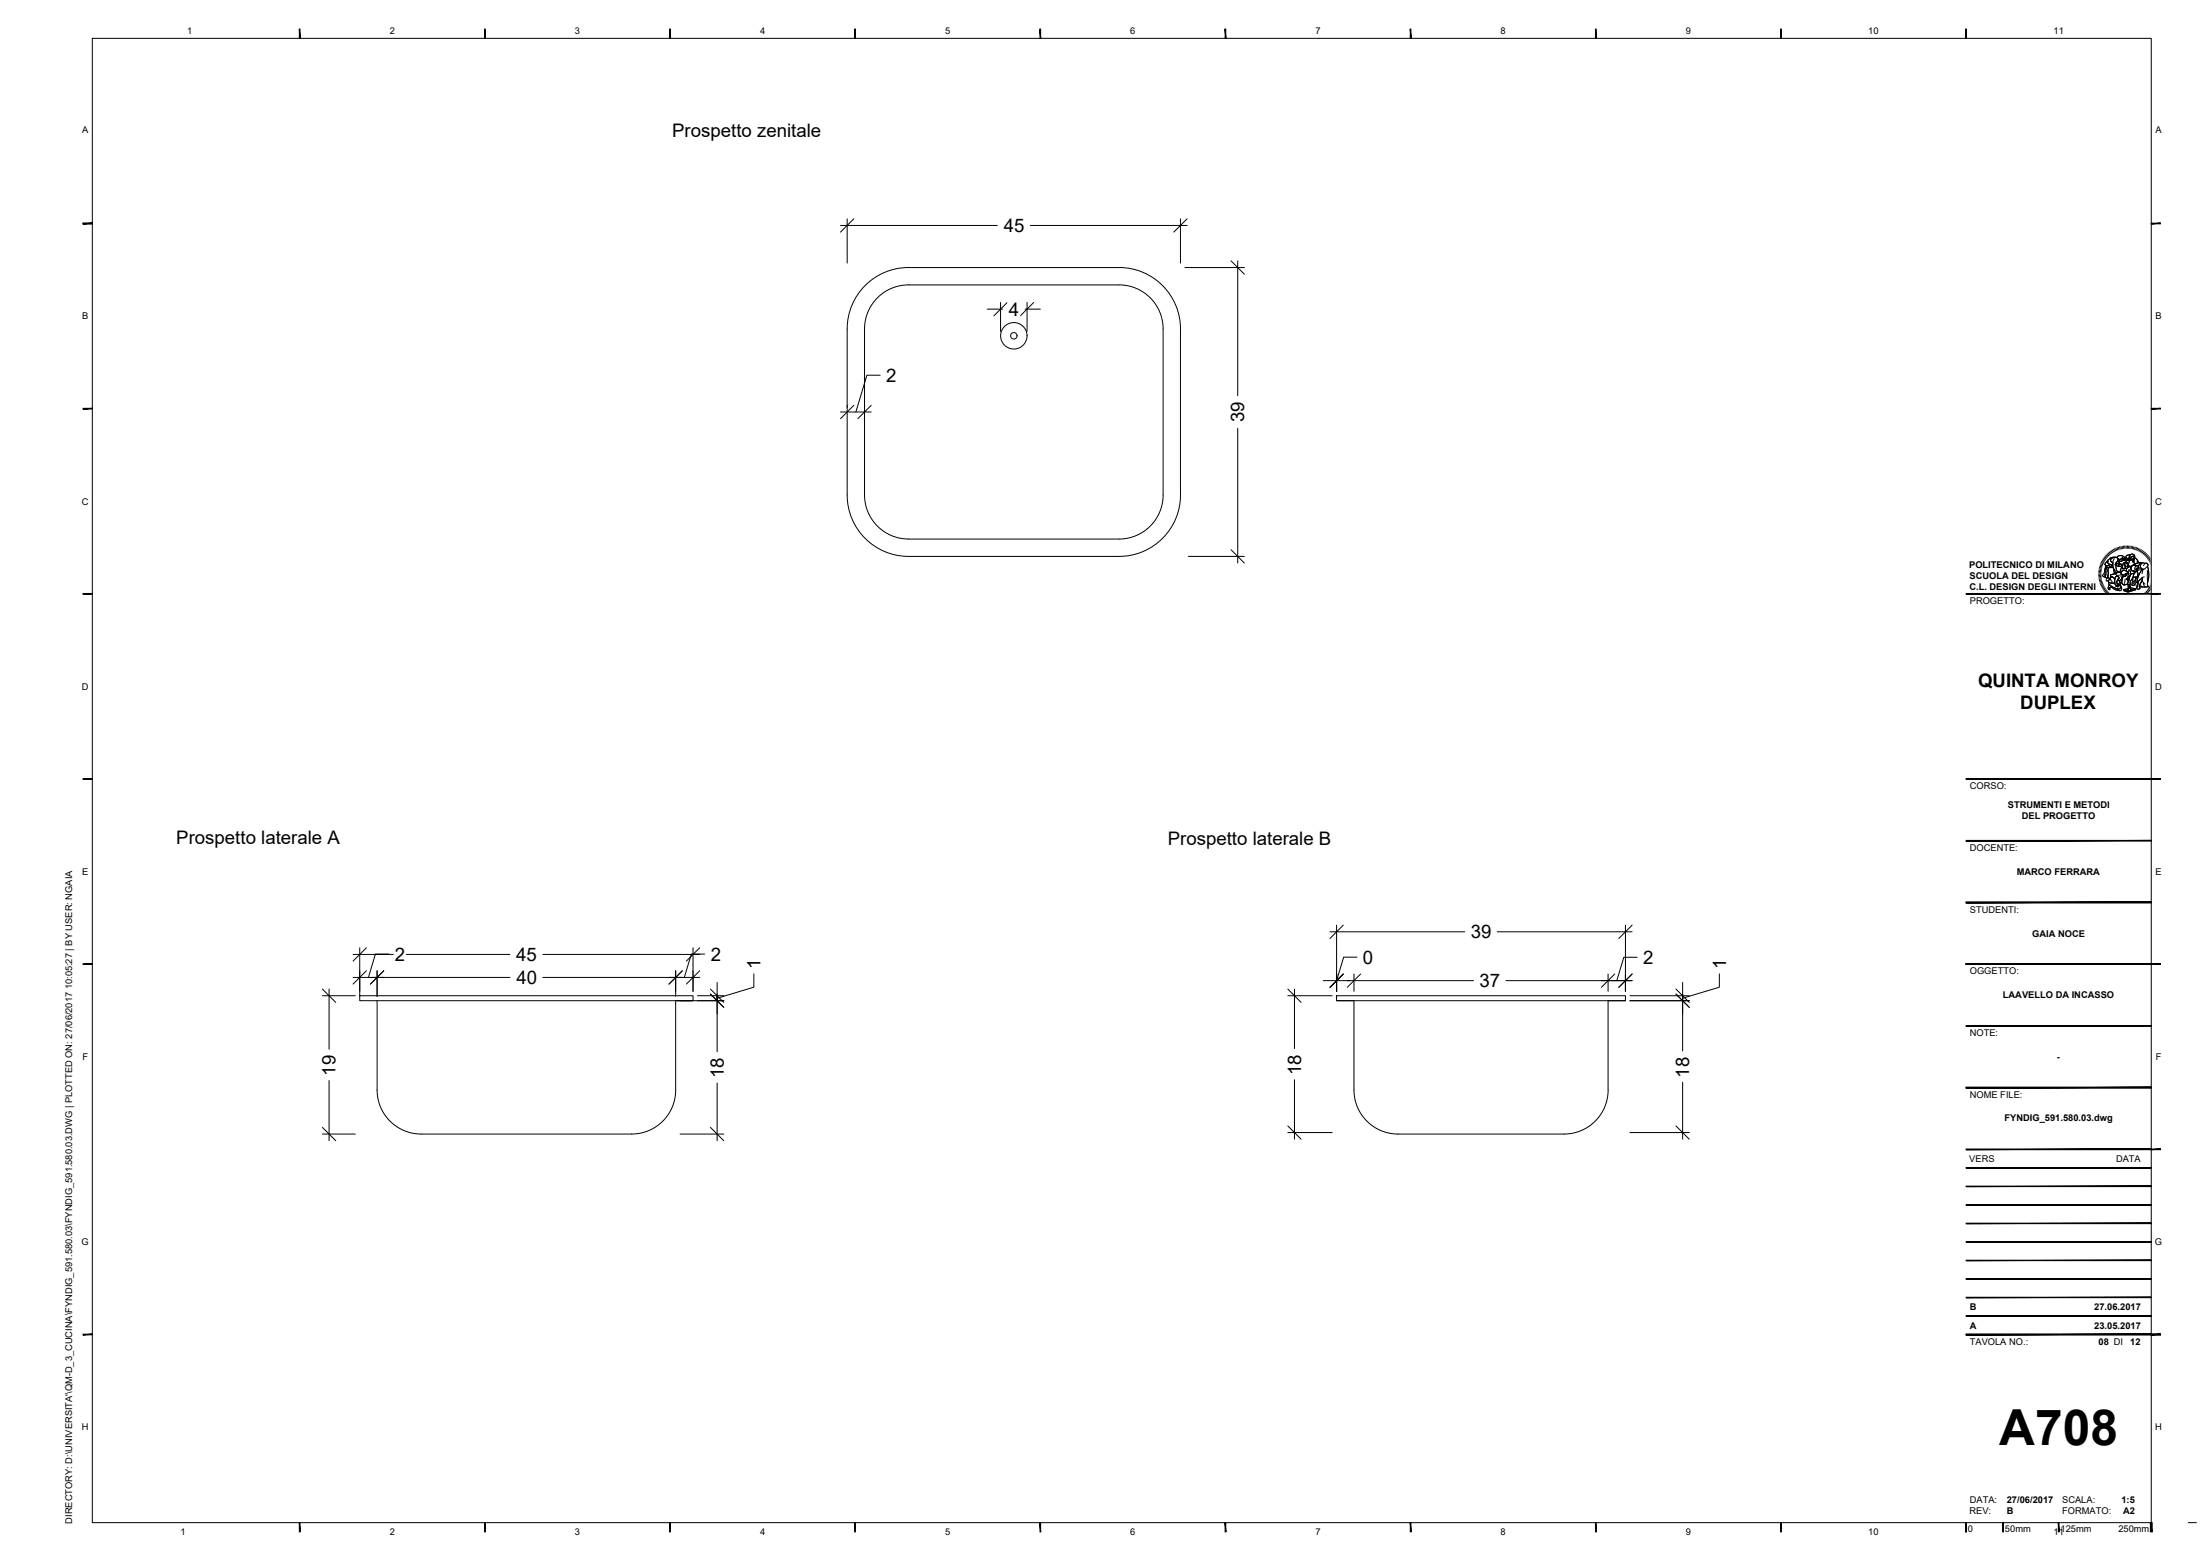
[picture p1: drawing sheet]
<svg xmlns="http://www.w3.org/2000/svg" width="594mm" height="420mm" viewBox="0 0 594 420" stroke-linecap="round" stroke-linejoin="round" font-family="sans-serif">
<!-- layer: 0 -->
<g fill="none" stroke="#000" stroke-width=".27">
<path d="M230.6 59.1l-3.6 3.6M320.6 59.1l-3.6 3.6M233.1 77.6a16.5 16.5 0 0 1 12.2-5.4h56.9a16.6 16.6 0 0 1 16.6 16.6v44.9a16.6 16.6 0 0 1-16.6 16.5h-56.8a16.6 16.6 0 0 1-16.6-16.5v-44.9a16.5 16.5 0 0 1 4.3-11.2zM245.3 76.9h56.9M245.4 76.9a11.9 11.9 0 0 0-11.9 11.9v44.9a11.9 11.9 0 0 0 11.8 11.9h56.9a11.9 11.9 0 0 0 11.9-11.9M302.2 76.9a11.9 11.9 0 0 1 11.9 11.9M332.4 70.4l3.6 3.6M272 81.7l-3.6 3.6M279.1 81.7l-3.6 3.6M314.1 88.8v44.9M230.6 109.4l-3.6 3.6M235.3 109.4l-3.6 3.6"/>
<path d="M332.4 148.4l3.6 3.6M98.9 255.9l-3.6 3.6M188.9 255.9l-3.6 3.6M362.7 249.8l-3.6 3.6M440.7 249.8l-3.6 3.6M87.1 267.1l3.6 3.6M98.9 262.1l-3.6 3.6M101.8 270.2v24.1a11.9 11.9 0 0 0 11.9 11.9h56.9M103.6 262.1l-3.6 3.6M184.3 262.1l-3.6 3.6M187.1 270.2v-1.3h-90v1.3h90h-4.6v24.1a11.9 11.9 0 0 1-11.9 11.9M188.9 262.1l-3.6 3.6"/>
<path d="M191.8 267.1l3.6 3.6M191.8 268.4l3.6 3.6M347.8 267.1l3.6 3.6M359.1 266.6l3.6-3.6-3.6 3.6M360.9 268.9h78v1.3h-78zM360.9 270.2h4.7v24.1a11.9 11.9 0 0 0 11.9 11.9h44.9a11.9 11.9 0 0 0 11.9-11.9M367.4 263l-3.6 3.6M436 263l-3.6 3.6M438.9 270.2h-4.7v24.1M440.7 263l-3.6 3.6M452.6 267.1l3.6 3.6M452.6 268.4l3.6 3.6"/>
<path d="M87.1 304.4l3.6 3.6M191.8 304.4l3.6 3.6M347.8 304l3.6 3.6M452.6 304l3.6 3.6"/>
<circle cx="273.8" cy="90.7" r="3.6"/>
<circle cx="273.8" cy="90.7" r=".87"/>
</g>
<!-- layer: G-ANNO-LOGO -->
<g fill="none" stroke="#000" stroke-width=".27">
<path d="M566.7 155h.7M566.7 154.7h.7M566.7 154.3l.7 .1M566.8 154l.6 .1M566.8 153.6l.7 .1M566.9 153.3l.7 .1M567 152.9l.6 .2M567.1 152.6l.6 .2M567.2 152.2l.6 .3M567.4 151.9l.6 .3M567.4 155.3l-.7 .1M567.4 155.7h-.7"/>
<path d="M567.4 156l-.6 .1M567.5 156.3l-.7 .1M567.5 151.6l.6 .3M567.5 156.6l-.6 .2M567.6 157l-.6 .1M567.7 151.3l.6 .3M567.7 157.3l-.6 .2M567.8 157.6l-.6 .2M567.9 151l.5 .3M568 157.9l-.7 .3M568.1 150.7l.5 .4M568.1 158.2l-.6 .3"/>
<path d="M568.2 158.5l-.5 .3M568.3 150.4l.5 .4M568.4 158.7l-.6 .4M568.5 150.1l.5 .4M568.6 152.7h.8a.65 .65 0 0 0 1.1-.1v.2a.33 .33 0 0 1 0 .5 .33 .33 0 0 1-.4 0l-1.5-.2zM568.6 152.6v.5M568.6 159l-.6 .4M568.7 149.8l.5 .5M568.8 153.2l-.3 .5-.1 1.4-.4 .6 .4 .2M568.8 159.3l-.6 .4M568.9 151.6l.3-.2-.1 .5 .3 .3 1 .4a.8 .8 0 0 1-1.1 .1l-.5 .1-.4-.4zM569 153.2l.5 .1-.3 .5 .1 2.2-.3 .1-.6-.3 .3-.7v-1.3z"/>
<path d="M569 149.6l.5 .5M569 159.5l-.5 .5M569 153.2l-.1 .1a2.13 2.13 0 0 0-.2 1.9l-.3 .7 .7 .2M569.2 151.4l-.8 1 .4 .4 .6-.1a.6 .6 0 0 0 .9 0l.2-.1M569.2 159.8l-.5 .4M569.2 149.3l.5 .5M569.3 156.8a.72 .72 0 0 0 .8 .6l1-.1M569.3 151.2l.7-.6 1.2-.1h-.1a.84 .84 0 0 0-1.1 1.1l.6 .2-.2 .8-1.1-.4-.2-.3zM569.4 157.1l1.2 .4a.36 .36 0 0 1 .5-.1 .36 .36 0 0 1 .1 .5l.3 .1-.1 .3 .3-.2 .2 .3-.1-.5 .3 .4-.2-.4 .4 .1-.5-.5a.28 .28 0 0 1-.3-.2 .28 .28 0 0 1 .2-.4l.1-.3 .4 .1 .5 1.7a.76 .76 0 0 1-1 .6l-1.7-.8-.6-.5zM569.4 157.1l.1 .7 .7 .6 2 .8M569.5 153.3h.4a.6 .6 0 0 1 .6-.1 .6 .6 0 0 1 .4 .6l.3 .6-.1 .5-1.1 .4 .1 .5-.4 .5-.4-.2-.1-.4v-1.9zM569.5 153.3l-.3 .5 .1 2.2"/>
<path d="M569.5 149.1l.4 .5M569.5 157.8l.8 .6 1.3 .6a.75 .75 0 0 0 1.1-.5l.2 .3v.4l-.4 .3-1.3-.3-1.1-.7-.5 .3 .2 .2-.3 .2-.3-.4zM569.5 157.8l-.3 .9 .3 .5 .3-.2-.2-.2 .5-.3 1.2 .8 1.2 .2 .4-.3-.2-.8M569.7 156.3l-.5-.2-.4 .2a.36 .36 0 0 0-.1 .4 .36 .36 0 0 0 .4 .2l.8-.4 .5 .6M569.8 148.9l.4 .5M570 155.3l1.2-.4a.32 .32 0 0 0 .4 0 .32 .32 0 0 0 .1-.4h.4l.6 .2 .5 .9a.59 .59 0 0 1-.4 .8l-.4 .3a.35 .35 0 0 1-.6-.1 .35 .35 0 0 1 .4-.5v-.3a.55 .55 0 0 0-.7-.3 .55 .55 0 0 0-.4 .7l-.7-.5h-.4zM570 155.9l.4-.2a1.14 1.14 0 0 1 .5 1.7h-.8a.68 .68 0 0 1-.8-.7l.6-.2-.1-.2zM570.1 148.7l.4 .5M570.2 150.8l.7-.3 .7 .1a.8 .8 0 0 1-.2 1.4l-.2 .4 .2 .7a.96 .96 0 0 0 .6 1.3l.1 .1-.5 .1-.1 .4-.4-.2 .1-.5-.6-1.3v-1.2h-.2a.56 .56 0 0 1-.5-.4 .56 .56 0 0 1 .3-.6zM570.3 155.6l.8 .7M570.4 155.7h-.2a.5 .5 0 0 0-.4 .3 .5 .5 0 0 0 .1 .5M570.4 148.5l.3 .6"/>
<path d="M570.6 153.2h-1.6a.63 .63 0 0 0-.7 .2 .63 .63 0 0 0 0 .7l-.1 .6-.5 .7 .3 .3M570.7 148.3l.3 .6M570.7 153.6l.3 1.3M571 150.8l-.5 1 .1 1.4 .5 1.1v.5l.2 .2 .2-.1 .2-.4h.4l-.2-.2a1.15 1.15 0 0 1-.5-1.4l-.2-.5 .7-1a.93 .93 0 0 0-.4-.9 .93 .93 0 0 0-1 0l-.7 .2a.88 .88 0 0 0-.7 .8 .88 .88 0 0 0 .4 .8l.9 .3M571 148.1l.3 .7M571.1 154.9l-1.1 .3-.1 .4 .2 .2M571.2 150.5h-.2a.77 .77 0 0 0-.8 .2 .77 .77 0 0 0-.1 1l.4 .1M571.3 148l.3 .6M571.4 155.7l.4-.1a.4 .4 0 0 1 .4 .3 .4 .4 0 0 1-.3 .5l-.3 .6a.3 .3 0 0 0-.1 .4 .3 .3 0 0 0 .4 .1l.4 .5-.4-.1 .2 .4-.3-.4 .1 .6-.2-.4-.3 .2 .1-.3-.4-.4a2.29 2.29 0 0 1 .3-1.9zM571.4 155.7l.4-.1a.4 .4 0 0 1 .4 .3 .4 .4 0 0 1-.3 .5l-.3 .6a.31 .31 0 0 0 0 .4 .31 .31 0 0 0 .3 .2l.4 .4-.4-.1 .2 .4-.3-.4 .1 .6-.2-.4-.3 .2 .1-.3-.4-.4a2.29 2.29 0 0 1 .3-1.9zM571.5 152.4l.7-.4 .3 .3a.32 .32 0 0 0-.4 .1 .32 .32 0 0 0 .1 .4l.1 .1-.6-.1zM571.5 151.8l.9-.4-.1 .6-1.1 .5z"/>
<path d="M571.5 152.4l.2 .4 .6 .1M571.6 150.6l.8-.6 1 .2 .3 .3-.2 .4-.4-.3-.5 .4-.7-.1M571.7 147.9l.2 .6M571.8 150.3l1.1-.3 .6 .3 .2 .4-.2 .2-.4-.3-.8 .5-.7-.5zM571.9 150.9l.7 .2 .5-.5 .3 .2-.2 .6-.4 .2-.4-.2-.6 .1zM572 147.7l.2 .7M572.1 154.5l.6 .2 .5 .6v.7l-.4 .4M572.2 156.8l.5 1.6-.3 .5-.7 .1M572.2 152.3l.9 .1-.3 .1v.2a.27 .27 0 0 1-.2 .3 .27 .27 0 0 1-.3-.1l-.2-.1zM572.3 152.1l.2 .2M572.3 151.8v.2l-1.1 .5M572.3 155.3l-.7 .2"/>
<path d="M572.4 147.7l.1 .6M572.4 151.5l-.3 .5M572.5 155l.7 .5M572.6 152.3a.36 .36 0 0 0-.5 .4 .36 .36 0 0 0 .6 .3l.1-.5 .3-.1-.7 .1M572.7 155.5a.7 .7 0 0 1 .1 .9 .7 .7 0 0 1-.9 .2M572.7 154.7v-.3l.6-.4 1.1 .3 .2 .6-1.4 .4 .5 .4 .5-.3 .4-.7-.3-.5-1-.2-.6 .7-.2-.1 .3-1.1 .2-.2 .3 .2h1.1l.4-.4v-.3l.7 .2-.1 .4 .2 .5-.3 .6 .1 .6-.3 .5-.5 .2-.1 .5h-.3l.2 .3 .3-.1v.4l.2-.3-.3 .8a.29 .29 0 0 1 0 .3 .29 .29 0 0 1-.4 .1l-.7 .2-.8-.7 .3-.6 .2-1.1M572.7 154.4l.6-.5 .6 .1 .5 .4a.28 .28 0 0 1 .2 .5 .28 .28 0 0 1-.5 0l-1 .5zM572.7 147.6l.2 .6M572.7 157.3l.8 .7M572.9 151.4l.1 .1M573 151l.2 .1M573 153.3l-.4 .6-.1 .7"/>
<path d="M573 156.7l.1 .9M573.1 147.5l.1 .7M573.1 151l-.1 .1M573.1 155.3l1.2-.4-.1 .5-.5 .3-.5-.2zM573.2 156.1l-.3 .9-.4 .5M573.3 155.5h-.1M573.4 151.2l.8-.1v-.1l.2 .1a.38 .38 0 0 1-.4 .4 .38 .38 0 0 1-.4-.3zM573.4 147.5l.1 .6M573.4 150.8l-.2 .6-.4 .2-.4-.2-.6 .2M573.5 159.2l2-.5 1.2 .3-2.1 .6zM573.5 159.2l1.1 .4v.3l-1.1-.4zM573.5 151.9l.6-.1 .4 .2 .4 .9-.2 .4-.2-.2v-.8l-.5-.4-.4 .3 .2 1.3h-.5l-.3-.2z"/>
<path d="M573.7 152l.5-.1 .2 .2 .2 1a.48 .48 0 0 1-.8 .4zM573.8 147.4v.7M573.8 151a.38 .38 0 0 1 .6-.3 .38 .38 0 0 1 .1 .6h-.1M573.8 155.5h.1M573.8 156.4l-.3 1.6 1.1-.3M573.9 150.8l.3-.1a.35 .35 0 0 1 .5 .2 .35 .35 0 0 1-.3 .4l-.2-.2a.23 .23 0 0 1-.3 0 .23 .23 0 0 1 0-.3zM573.9 155.1l.2 .1M574 155.4h.1M574 155.2h.1M574 152.2h.1M574.1 152.2l-.2 .1M574.1 147.4v.7"/>
<path d="M574.2 151.1l-.3-.1-.5 .2 .6 .3 .4-.2-.2-.3 .1 .2M574.2 153.5v.7M574.2 156.2l.3 .1 .2-.6 .4-.1-.4 1.3v-.4l-.3 .1zM574.3 154.9l-.1 .5-.4 .3-.5-.3M574.3 152l.3 .3-.2 .1M574.4 152.2l-.2-.3-.5 .1 .2 1.2a.46 .46 0 0 1-.7 .2 .46 .46 0 0 1 0-.8l.4-.7 .6-.1 .5 .5 .2 .8-.3 .1-.2-.3M574.5 147.4v.7M574.5 152.5l-.1 .1M574.6 152.3v.3a.44 .44 0 0 1-.3 .3 .44 .44 0 0 1-.5-.1M574.6 153.2l-.3 .3h-.5M574.6 159.6l2.1-.6v.3l-2.1 .6zM574.6 159.6v.3"/>
<path d="M574.7 151.2a.48 .48 0 0 1 .2 .8l-.2 .4M574.7 156.4v.5l.2-.3M574.7 155.7h.1M574.8 150.8l.1 .4M574.8 152.8l-.1-.5 .2-.5v-.6h-.2l-.1-.3-.6-.4 .3-.5 .4-.1a.24 .24 0 0 1 .4-.1 .24 .24 0 0 1-.1 .4l.1 1.2 .2-.5a.39 .39 0 0 0 .3 .3 .39 .39 0 0 0 .4-.1l-.1 .6 .1 .1 .2-.2v.3a.34 .34 0 0 1 .2 .4 .34 .34 0 0 1-.3 .3l-.6 .4M574.8 147.4v.7M574.9 156.1l-.2 .2v-.2M574.9 153l.5 .2M574.9 153.8l-.2 1.3M575 157.8l.1-.1 .2 1.1-.3-.6-.3 .7zM575 155l-.4 .3 .1 .5M575.1 155.6l-.4 .1-.2 .6h-.3l.3 .3 .2-.1"/>
<path d="M575.1 153.9l-.4 .8M575.2 147.4l-.1 .7M575.2 149.9h-.8l-.3 .4v.3M575.3 149.8l.7-.1 .5 .4-.1 .8-.4 .9v-.7l.3-.5-.2-.5-.6 .2-.3 1-.1 .1-.2-.9zM575.3 150.9a.38 .38 0 0 0 .3 .3 .38 .38 0 0 0 .4-.1M575.3 149.8l.6-.2 .4 .2 .2 .3-.1 .8-.4 .9v-.7l.3-.5-.2-.5-.6 .2-.3 1-.1 .1-.2-.9zM575.4 153l.7-.4 .8 .1a.69 .69 0 0 1 .6 .7 .69 .69 0 0 1-.6 .7l-.3 .3h-.5l-.7-.7zM575.5 150.6l.2 .1M575.5 150.3l.6-.2 .2 .5-.3 .5a.46 .46 0 0 1-.6-.1 .46 .46 0 0 1 .1-.7zM575.5 154.9l.8-.1-.4 1.3-.7 .9v.4a.22 .22 0 0 1 .1 .3 .22 .22 0 0 1-.3 .1l-.3 .6-.1-1zM575.5 155l-1 2.6 .2 .8-.1 .9 .4-1.1 .3 .9-.2-1.4-.4 .7M575.5 147.5l-.1 .7"/>
<path d="M575.5 151l.2 .1M575.5 154l-.2 .5 .1 .5 1-.2 .4-.6M575.6 150.7h-.1M575.6 151h.1M575.9 147.5l-.1 .7M575.9 150.8h.2M576 155.9h.2a.38 .38 0 0 1 .6 .1 .38 .38 0 0 1-.2 .5l-.4 .6v.5a.26 .26 0 0 1 .1 .4 .26 .26 0 0 1-.4 .1l-.2-.2zM576 150.8v.1M576.2 151.6l.4 .7M576.2 154.1h.1M576.2 147.6l-.1 .7M576.3 152.5l.9-.5 .9-.1-.6 1z"/>
<path d="M576.3 154.8l-.4 1.3-.7 .9v.9M576.4 154l-.3 .1M576.4 150.6l.6 .5 .6 .8a1.04 1.04 0 0 1-1.3 .1zM576.4 150.6l.6 .5 .3 .5M576.4 154.3v.1M576.6 147.7l-.2 .7M576.7 159v.3l-2.1 .6-1.1-.4v-.3l1.1 .4 2.1-.6a6.1 6.1 0 0 0-3.2 .2M576.8 155.8l-.6 1.3v.5a.26 .26 0 0 1 .1 .4 .26 .26 0 0 1-.4 .1l-.2-.2 .2-2M576.9 147.8l-.2 .7M577 153.9h.3l-.2 1.9-1.2 .1 .4-1.1zM577 153.7l-.1 .4M577 152.7l.4 .1 .1 .3"/>
<path d="M577 151.5l.6 .4M577.1 155.8l-1.1 .1M577.1 157.1v.3l.2 .2M577.3 148l-.3 .6M577.3 154l-.1 1.7-.6 1.5 .2 1 .3 .2M577.4 156.9l1.2-1-.3 1-.6 1.2 .2 .8-.6 .1a.33 .33 0 0 1-.4-.2 .33 .33 0 0 1 .2-.4zM577.5 152.9v-.2a1.04 1.04 0 0 1 1.7-.6l.6 .1a.56 .56 0 0 1-.1 .9l-.8 .6a1.17 1.17 0 0 1-1.4-.6M577.5 153.1l-1 1.3h-.4l-.5-.4-.1-.7 .4-.5 .5-.1 .3 .2-.2 .9 .2-.1 .4-.5-.1-.5-1.1-.1-.4 .3-.1 .6M577.6 154.7v.5M577.6 148.1l-.3 .6M577.9 148.3l-.3 .6M578 153.8l-.9 .1"/>
<path d="M578 158.1l.6 .4M578.2 148.4l-.3 .6M578.2 151.9l-1.1 .1-.8 .5M578.4 156.9l.8 .8M578.4 153.8l-.8 1.5-.5 2 1.5-1.4 .4-.1M578.5 152l-.1 .1a.89 .89 0 0 0-.4 1 .89 .89 0 0 0 .9 .6M578.5 152l.7 .2a.58 .58 0 0 1 .7 .1 .58 .58 0 0 1 0 .7l.3 1.5v1.8a1.98 1.98 0 0 0 0 2.1l-1.9 .1a.45 .45 0 0 1-.7-.3 .45 .45 0 0 1 .4-.6l.6-1.7-1.6 1.4 .5-1.8a1.99 1.99 0 0 1 1.4-1.7v-.1a.93 .93 0 0 1-.9-.7 .93 .93 0 0 1 .5-1zM578.5 148.6l-.3 .6M578.6 155.9l-.3 1-.6 1.2 .2 .7-.6 .2a.32 .32 0 0 1-.4-.2 .32 .32 0 0 1 .2-.4l.4-1.5M578.7 153.9l-.3 1M578.8 157.3l.2 .9 .5 .3M578.8 148.8l-.4 .6"/>
<path d="M579.1 152.4l-.3 .3M579.1 149l-.4 .6M579.4 149.3l-.5 .5M579.4 159.9l.5 .5M579.6 159.7l.5 .4M579.6 149.5l-.4 .5M579.8 159.4l.5 .4M579.9 154v3.3M579.9 149.8l-.5 .4M579.9 152.9l.4 2.3-.4 2.5 .3 .7h-2.5M580 159.2l.5 .3M580.1 150l-.5 .5"/>
<path d="M580.2 158.9l.5 .4M580.4 150.3l-.6 .4M580.4 158.6l.5 .4M580.5 158.3l.6 .3M580.6 150.6l-.6 .4M580.7 158l.6 .3M580.8 150.9l-.6 .4M580.8 157.7l.6 .3M580.9 157.4l.6 .3M581 151.2l-.6 .3M581 157.1l.7 .2M581.1 156.8l.7 .2"/>
<path d="M581.1 151.5l-.6 .3M581.2 156.5l.6 .1M581.2 156.2l.7 .1M581.3 155.9h.7M581.3 151.8l-.6 .3M581.3 155.5l.7 .1M581.3 155.3h.7M581.4 152.1l-.6 .3M581.6 152.5l-.7 .2M581.7 152.8l-.7 .2M581.8 153.2l-.7 .1M581.8 153.5l-.6 .2"/>
<path d="M581.9 153.9l-.7 .1M582 154.2l-.7 .1M582 154.6h-.7M582 154.9h-.7M569.4 160l-.5 .5M569.7 160.2l-.5 .5M569.9 160.4l-.4 .6M570.2 160.6l-.4 .6M570.4 160.8l-.4 .6M570.7 161l-.4 .6M571 161.2l-.3 .6M571.3 161.3l-.3 .6"/>
<path d="M571.6 161.5l-.3 .6M571.9 161.6l-.3 .6M572.2 161.7l-.2 .6M572.5 161.8l-.2 .6M572.8 161.9l-.1 .6M573.1 161.9l-.1 .7M573.4 162v.6M573.8 162l-.1 .7M574.1 162v.7M574.4 162v.7M574.7 162l.1 .7M575.1 162v.7"/>
<path d="M575.4 161.9l.1 .7M575.7 161.9l.1 .7M576 161.8l.2 .7M576.3 161.7l.2 .7M576.7 161.6l.2 .7M577 161.5l.2 .7M577.3 161.4l.2 .6M577.6 161.3l.3 .6M577.8 161.1l.4 .6M578.1 160.9l.4 .6M578.4 160.7l.4 .6M578.6 160.6l.5 .5"/>
<path d="M578.9 160.3l.4 .6M579.1 160.1l.5 .5"/>
</g>
<!-- layer: G-ANNO-TTLB -->
<g fill="#fff" stroke="#fff" stroke-width=".27">
<path d="M555.9 160.4l30.8 4.3-5.8-4.3zM555.9 160.4l30.8 4.3h-30.8z"/>
<path d="M580.9 145.8h5.8l-5.8 14.6zM586.7 145.8l-5.8 14.6 5.8 4.3z"/>
</g>
<path d="M555.9 160.4h25v-14.6h5.8v18.9h-30.8z" fill="none" stroke="#fff" stroke-width=".27"/>
<g fill="#000" stroke="#000" stroke-width=".27">
<path d="M80.8 7.8l.2 2.6v-2.6zM80.8 7.8l.2 2.6h-.2z"/>
<path d="M130.8 7.8l.2 2.6v-2.6zM130.8 7.8l.2 2.6h-.2z"/>
<path d="M180.8 7.8l.2 2.6v-2.6zM180.8 7.8l.2 2.6h-.2z"/>
<path d="M230.8 7.8l.2 2.6v-2.6zM230.8 7.8l.2 2.6h-.2z"/>
<path d="M280.8 7.8l.2 2.6v-2.6zM280.8 7.8l.2 2.6h-.2z"/>
<path d="M330.8 7.8l.2 2.6v-2.6zM330.8 7.8l.2 2.6h-.2z"/>
<path d="M380.8 7.8l.2 2.6v-2.6zM380.8 7.8l.2 2.6h-.2z"/>
<path d="M430.8 7.8l.2 2.6v-2.6zM430.8 7.8l.2 2.6h-.2z"/>
<path d="M480.8 7.8l.2 2.6v-2.6zM480.8 7.8l.2 2.6h-.2z"/>
<path d="M530.8 7.8l.2 2.6v-2.6zM530.8 7.8l.2 2.6h-.2z"/>
<path d="M22.4 60.4h2.5v-.1zM22.4 60.3h2.5l-2.5 .1z"/>
<path d="M22.4 60.4h2.5v-.1zM22.4 60.3h2.5l-2.5 .1z"/>
<path d="M580.9 60.4h2.5v-.1zM580.9 60.3h2.5l-2.5 .1z"/>
<path d="M22.4 110.4h2.5v-.1zM22.4 110.3h2.5l-2.5 .1z"/>
<path d="M580.9 110.4h2.5v-.1zM580.9 110.3h2.5l-2.5 .1z"/>
<path d="M22.4 160.4h2.5v-.1zM22.4 160.3h2.5l-2.5 .1z"/>
<path d="M530.9 160.4h50v-.1zM530.9 160.3h50l-50 .1z"/>
<path d="M580.9 160.4h2.5v-.1zM580.9 160.3h2.5l-2.5 .1z"/>
<path d="M22.4 210.4h2.5v-.1zM22.4 210.3h2.5l-2.5 .1z"/>
<path d="M530.9 210.4h50v-.1zM530.9 210.3h50l-50 .1z"/>
<path d="M580.9 210.4h2.5v-.1zM580.9 210.3h2.5l-2.5 .1z"/>
<path d="M530.9 227.1h50v-.2zM530.9 226.9h50l-50 .2z"/>
<path d="M530.9 243.6v.2l50-.2zM530.9 243.8l50-.2v.2z"/>
<path d="M530.9 243.8h50v-.2zM530.9 243.6h50l-50 .2z"/>
<path d="M22.4 260.4h2.5v-.1zM22.4 260.3h2.5l-2.5 .1z"/>
<path d="M530.9 260.3v.1l50-.1zM530.9 260.4l50-.1v.1z"/>
<path d="M530.9 260.3v.1l50-.1zM530.9 260.4l50-.1v.1z"/>
<path d="M530.9 276.9v.2l50-.2zM530.9 277.1l50-.2v.2z"/>
<path d="M530.9 260.3v.1l50-.1zM530.9 260.4l50-.1v.1z"/>
<path d="M530.9 260.3v.1l50-.1zM530.9 260.4l50-.1v.1z"/>
<path d="M580.9 260.4h2.5v-.1zM580.9 260.3h2.5l-2.5 .1z"/>
<path d="M530.9 293.6v.2l50-.2zM530.9 293.8l50-.2v.2z"/>
<path d="M530.9 293.6v.2l50-.2zM530.9 293.8l50-.2v.2z"/>
<path d="M530.9 315.3h50zM530.9 315.4l50-.1z"/>
<path d="M530.9 310.3v.1l50-.1zM530.9 310.4l50-.1v.1z"/>
<path d="M580.9 310.4h2.5v-.1zM580.9 310.3h2.5l-2.5 .1z"/>
<path d="M530.9 335.3h50zM530.9 335.4l50-.1z"/>
<path d="M530.9 330.3h50zM530.9 330.4l50-.1z"/>
<path d="M530.9 325.3h50zM530.9 325.4l50-.1z"/>
<path d="M530.9 320.3h50zM530.9 320.4l50-.1z"/>
<path d="M530.9 355.3h50zM530.9 355.4l50-.1z"/>
<path d="M530.9 350.3h50zM530.9 350.4l50-.1z"/>
<path d="M530.9 345.3h50zM530.9 345.4l50-.1z"/>
<path d="M530.9 340.3h50zM530.9 340.4l50-.1z"/>
<path d="M22.4 360.4h2.5v-.1zM22.4 360.3h2.5l-2.5 .1z"/>
<path d="M530.9 360.3v.1l50-.1zM530.9 360.4l50-.1v.1z"/>
<path d="M530.9 360.3v.1l50-.1zM530.9 360.4l50-.1v.1z"/>
<path d="M580.9 360.4h2.5v-.1zM580.9 360.3h2.5l-2.5 .1z"/>
<path d="M580.9 360.4h2.5v-.1zM580.9 360.3h2.5l-2.5 .1z"/>
<path d="M580.9 360.4h2.5v-.1zM580.9 360.3h2.5l-2.5 .1z"/>
<path d="M80.8 411.2l.2 2.5v-2.5zM80.8 411.2l.2 2.5h-.2z"/>
<path d="M130.8 411.2l.2 2.5v-2.5zM130.8 411.2l.2 2.5h-.2z"/>
<path d="M180.8 411.2l.2 2.5v-2.5zM180.8 411.2l.2 2.5h-.2z"/>
<path d="M230.8 411.2l.2 2.5v-2.5zM230.8 411.2l.2 2.5h-.2z"/>
<path d="M280.8 411.2l.2 2.5v-2.5zM280.8 411.2l.2 2.5h-.2z"/>
<path d="M330.8 411.2l.2 2.5v-2.5zM330.8 411.2l.2 2.5h-.2z"/>
<path d="M380.8 411.2l.2 2.5v-2.5zM380.8 411.2l.2 2.5h-.2z"/>
<path d="M430.8 411.2l.2 2.5v-2.5zM430.8 411.2l.2 2.5h-.2z"/>
<path d="M480.8 411.2l.2 2.5v-2.5zM480.8 411.2l.2 2.5h-.2z"/>
<path d="M530.8 411.2v2.5h.2zM530.8 411.2h.2v2.5z"/>
<path d="M530.8 411.2l.2 2.5v-2.5zM530.8 411.2l.2 2.5h-.2z"/>
<path d="M540.8 411.2l.2 2.5v-2.5zM540.8 411.2l.2 2.5h-.2z"/>
<path d="M555.8 411.2l.2 2.5v-2.5zM555.8 411.2l.2 2.5h-.2z"/>
<path d="M580.7 411.2l.5 2.5v-2.5zM580.7 411.2l.5 2.5h-.5z"/>
</g>
<path d="M24.9 10.4h556v400.8h-556zM590.9 411.2h2.2" fill="none" stroke="#000" stroke-width=".27"/>
<!-- layer: G-ANNO-TEXT -->
<g fill="none" stroke="#000" stroke-width=".27">
<path d="M228.8 59.1v11.9M318.8 59.1v11.9M227 60.9h42.3M278.2 60.9h42.4M320 72.2h16M334.2 70.4v36.5M266.6 83.5h4.1M270.2 81.7v7.8M276.8 83.5h4.1M277.3 81.7v7.8M227 111.2h8.3M228.8 109.4v.6"/>
<path d="M233.5 109.4v.6M237.7 101.3h-3.6l-3 9.9M334.2 115.6v36.4M320.9 150.2h15.1M95.3 257.7h42.4M97.1 255.9v13.1M105 257.6h-3.6l-1.9 6.3M146.6 257.7h42.3M187.1 255.9v11.8M190.3 257.6h-3.6l-1.9 6.3M359.1 251.6h36.4M360.9 249.8v17.9"/>
<path d="M366.4 258.5h-3.6l-1.9 6.3M404.3 251.6h36.4M438.9 249.8v17.9M442.1 258.5h-3.6l-1.9 6.3M87.1 268.9h8.8M88.9 267.1v16.2M95.3 263.9h42.4M101.8 262.1v6.9M146.6 263.9h42.3M182.5 262.1v6.9M183.6 270.2h11.8M188.3 268.9h7.1"/>
<path d="M193.7 268.9v1.3v-1.3M193.7 265.3v18.7M203.6 263v3.6l-9.9 3M347.8 268.9h11.9M349.6 267.1v16M357.3 264.8h7.2M360.9 267.7v-4.7v4.7M363.8 264.8h34.1M365.6 263v4.7M406.7 264.8h34M434.2 263v4.7M440.1 268.9h16.1"/>
<path d="M440.1 270.2h16.1M454.4 268.9v1.3v-1.3M454.4 265.3v18.5M464.3 263v3.6l-9.9 3M88.9 291.8v16.2M193.7 292.4v15.6M349.6 291.6v16M454.4 292.2v15.4M87.1 306.2h8.8M183.6 306.2h11.8M347.8 305.8h11.9M440.1 305.8h16.1"/>
</g>
<g fill="#fff" stroke="#fff" stroke-width=".27">
<path d="M270.7 58.7v4.4l6.1-4.4zM270.7 63.1l6.1-4.4v4.4z"/>
<path d="M332 108.3v5.9h4.4zM332 108.3h4.4v5.9z"/>
<path d="M272.2 81.3v4.3l3.2-4.3zM275.4 81.3v4.3h-3.2z"/>
<path d="M239.1 99.2v4.3l3.1-4.3zM242.2 99.2v4.3h-3.1z"/>
<path d="M139.1 255.5v4.4l6.1-4.4zM139.1 259.9l6.1-4.4v4.4z"/>
<path d="M201.4 259.5v2h4.3zM201.4 259.5h4.3v2z"/>
<path d="M139.1 261.7v4.4l6-4.4zM139.1 266.1l6-4.4v4.4z"/>
<path d="M106.4 255.5v4.3l3.1-4.3zM109.5 255.5v4.3h-3.1z"/>
<path d="M191.7 255.5v4.3l3.1-4.3zM194.8 255.5v4.3h-3.1z"/>
<path d="M397 249.4v4.4l5.9-4.4zM397 253.8l5.9-4.4v4.4z"/>
<path d="M462.1 259.5v2h4.4zM462.1 259.5h4.4v2z"/>
<path d="M367.9 256.3v4.4l3-4.4zM370.9 256.3v4.4h-3z"/>
<path d="M399.3 262.6v4.4l5.9-4.4zM399.3 267l5.9-4.4v4.4z"/>
<path d="M443.5 256.3v4.4l3.1-4.4zM446.6 256.3v4.4h-3.1z"/>
<path d="M191.4 285.4v5.6h4.4zM191.4 285.4h4.4v5.6z"/>
<path d="M86.7 284.8v5.5h4.4zM86.7 284.8h4.4v5.5z"/>
<path d="M452.2 285.2v5.6h4.4zM452.2 285.2h4.4v5.6z"/>
<path d="M347.4 284.6v5.5h4.4zM347.4 284.6h4.4v5.5z"/>
</g>
<text font-size="13.4" x="539.9" y="390.1">A708</text>
<g font-size="5">
<text x="181.5" y="37">Prospetto zenitale</text>
<text x="271" y="62.6">45</text>
<text x="272.5" y="85.3">4</text>
<text x="239.3" y="103.1">2</text>
<text x="336" y="114" transform="rotate(-90 336 114)">39</text>
<text x="534.1" y="185.5">QUINTA MONROY</text>
<text x="545.5" y="191.5">DUPLEX</text>
<text x="47.6" y="228">Prospetto laterale A</text>
<text x="315.3" y="228.1">Prospetto laterale B</text>
<text x="397.1" y="253.4">39</text>
<text x="106.6" y="259.4">2</text>
<text x="139.4" y="259.5">45</text>
<text x="191.9" y="259.4">2</text>
<text x="205.4" y="261.7" transform="rotate(-90 205.4 261.7)">1</text>
<text x="368" y="260.2">0</text>
<text x="443.7" y="260.3">2</text>
<text x="466.1" y="261.7" transform="rotate(-90 466.1 261.7)">1</text>
<text x="139.4" y="265.7">40</text>
<text x="399.5" y="266.6">37</text>
<text x="90.6" y="290.5" transform="rotate(-90 90.6 290.5)">19</text>
<text x="195.4" y="291.2" transform="rotate(-90 195.4 291.2)">18</text>
<text x="351.3" y="290.3" transform="rotate(-90 351.3 290.3)">18</text>
<text x="456.1" y="291" transform="rotate(-90 456.1 291)">18</text>
</g>
<g font-size="2.5">
<text x="50.6" y="9.2">1</text>
<text x="105.2" y="9.2">2</text>
<text x="155.2" y="9.2">3</text>
<text x="205.2" y="9.2">4</text>
<text x="255.2" y="9.2">5</text>
<text x="305.2" y="9.2">6</text>
<text x="355.2" y="9.2">7</text>
<text x="405.2" y="9.2">8</text>
<text x="455.2" y="9.2">9</text>
<text x="504.5" y="9.2">10</text>
<text x="554.5" y="9.2">11</text>
<text x="582.1" y="36">A</text>
<text x="22.2" y="36">A</text>
<text x="22.2" y="86.2">B</text>
<text x="582.1" y="86.2">B</text>
<text x="22.1" y="136.3">C</text>
<text x="582" y="136.3">C</text>
<text x="531.7" y="153.3">POLITECNICO DI MILANO</text>
<text x="531.8" y="159.3">C.L. DESIGN DEGLI INTERNI</text>
<text x="531.8" y="156.3">SCUOLA DEL DESIGN</text>
<text x="531.9" y="163.1">PROGETTO:</text>
<text x="22.1" y="186.2">D</text>
<text x="582" y="186.2">D</text>
<text x="531.9" y="213.1">CORSO:</text>
<text x="542.2" y="218.1">STRUMENTI E METODI</text>
<text x="546" y="221.1">DEL PROGETTO</text>
<text x="531.9" y="229.8">DOCENTE:</text>
<text x="22.2" y="236.3">E</text>
<text x="544.6" y="236.3">MARCO FERRARA</text>
<text x="582.1" y="236.3">E</text>
<text x="531.9" y="246.5">STUDENTI:</text>
<text x="548.8" y="252.9">GAIA NOCE</text>
<text x="531.9" y="263.1">OGGETTO:</text>
<text x="540.9" y="269.6">LAAVELLO DA INCASSO</text>
<text x="531.9" y="279.8">NOTE:</text>
<text x="22.2" y="286.3">F</text>
<text x="555.4" y="286.3">-</text>
<text x="582.1" y="286.3">F</text>
<text x="531.9" y="296.5">NOME FILE:</text>
<text x="541.3" y="302.7">FYNDIG_591.580.03.dwg</text>
<text x="531.8" y="313.7">VERS</text>
<text x="571.4" y="313.7">DATA</text>
<text x="22" y="336.2">G</text>
<text x="581.9" y="336.2">G</text>
<text x="531.9" y="353.8">B</text>
<text x="565.5" y="353.8">27.06.2017</text>
<text x="531.9" y="358.7">A</text>
<text x="565.5" y="358.7">23.05.2017</text>
<text x="531.9" y="363.3">TAVOLA NO.:</text>
<text x="566.7" y="363.3">08 DI</text>
<text x="575.2" y="363.3">12</text>
<text x="22.1" y="386.3">H</text>
<text x="582" y="386.3">H</text>
<text x="531.9" y="405.8">DATA:</text>
<text x="541.9" y="405.7">27/06/2017</text>
<text x="556.8" y="405.7">SCALA:</text>
<text x="572.9" y="405.7">1:5</text>
<text x="19.5" y="411.4" transform="rotate(-90 19.5 411.4)">DIRECTORY: D:\UNIVERSITA'\QM-D_3_CUCINA\FYNDIG_591.580.03\FYNDIG_591.580.03.DWG | PLOTTED ON: 27/06/2017 10:05:27 | BY USER: NGAIA</text>
<text x="531.4" y="413.7">0</text>
<text x="531.8" y="408.7">REV:</text>
<text x="541.4" y="413.7">50mm</text>
<text x="541.9" y="408.7">B</text>
<text x="556.4" y="413.7">125mm</text>
<text x="556.8" y="408.8">FORMATO:</text>
<text x="572" y="413.7">250mm</text>
<text x="573.3" y="408.8">A2</text>
<text x="48.7" y="414.5">1</text>
<text x="105.2" y="414.5">2</text>
<text x="155.2" y="414.5">3</text>
<text x="205.2" y="414.5">4</text>
<text x="255.2" y="414.5">5</text>
<text x="305.2" y="414.5">6</text>
<text x="355.2" y="414.5">7</text>
<text x="405.2" y="414.5">8</text>
<text x="455.2" y="414.5">9</text>
<text x="504.5" y="414.5">10</text>
<text x="554.5" y="414.5">11</text>
</g>
</svg>
